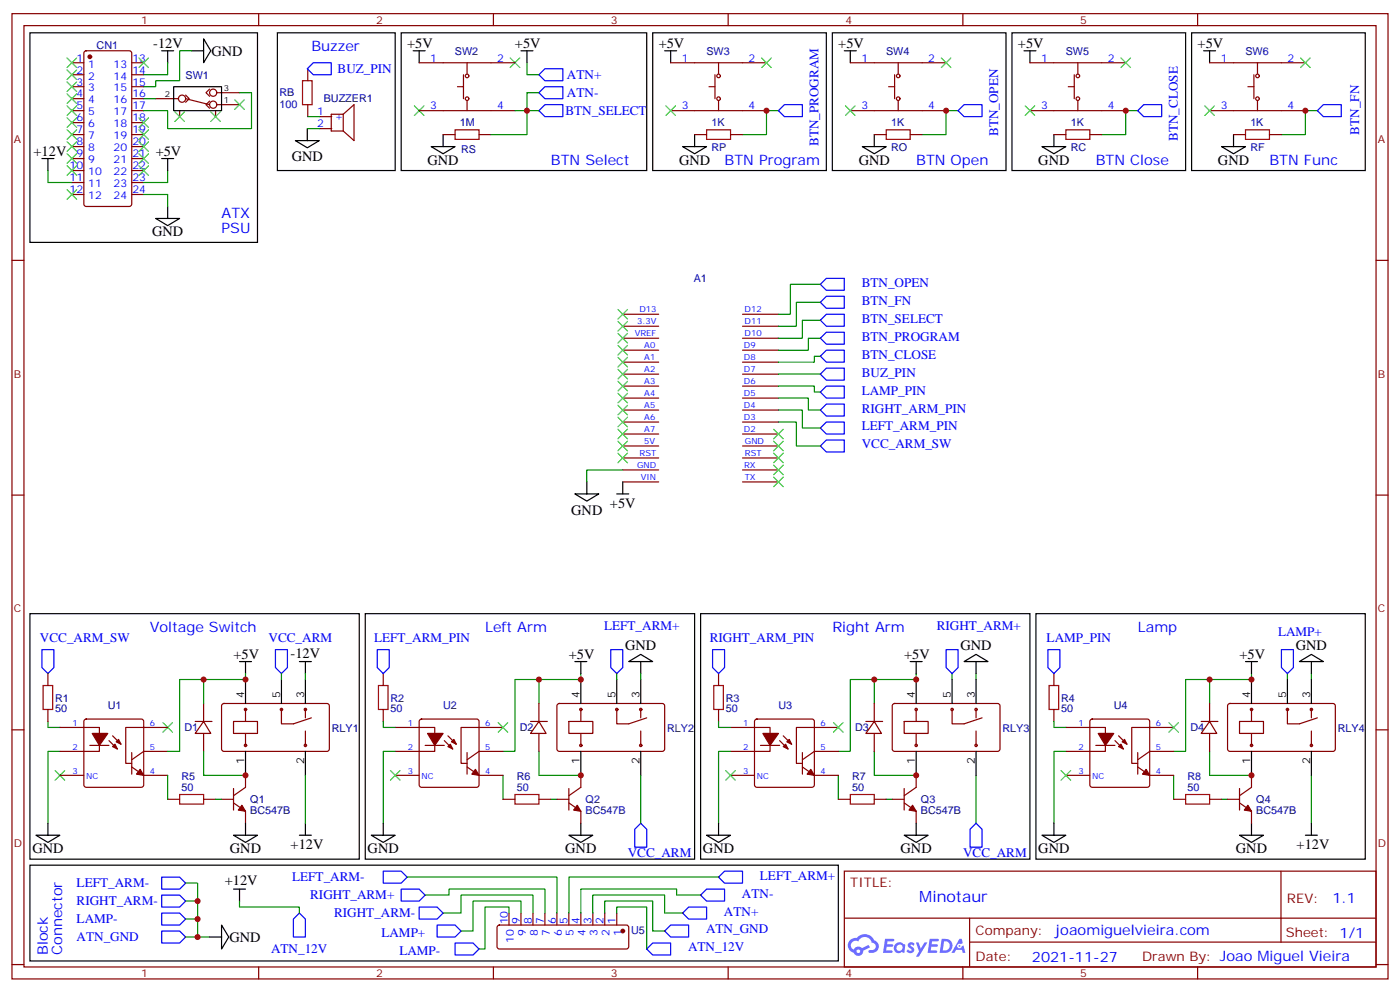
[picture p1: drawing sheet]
<svg xmlns="http://www.w3.org/2000/svg" width="412mm" height="292mm" viewBox="0 0 412 292" stroke-linecap="round" stroke-linejoin="round" font-family="sans-serif">
<g fill="none" stroke="#870000" stroke-width=".35">
<path d="M3.5 4h405.4v284.4h-405.4zM7.1 7.5h398.2v277.3h-398.2zM76.2 4v3.5M145.3 4v3.5M214.5 4v3.5M283.6 4v3.5M352.8 4v3.5M3.5 76.7h3.6M405.3 76.7h3.6M3.5 145.8h3.6M405.3 145.8h3.6M3.5 215h3.6"/>
<path d="M405.3 215h3.6M248.7 256.6h156.6v28.2h-156.6zM377.3 256.6v20.9M248.7 270.5h156.5M285.6 277.5h119.6M285.6 270.5v14.1M3.5 284.1h3.6M76.2 284.8v3.6M145.3 284.8v3.6M214.5 284.8v3.6M283.6 284.8v3.6M352.8 284.8v3.6"/>
<path d="M405.3 284.1h3.6"/>
</g>
<g fill="#5487ff">
<path d="M267.7 277.8a1.22 1.22 0 0 1 1.7 .3l-.4 .5a.47 .47 0 0 0-.3-.4 .47 .47 0 0 0-.5 .2l.1 .2a1.14 1.14 0 0 1 .8 1.8 1.14 1.14 0 0 1-1.9 0l-.2-.2 .5-.5 .7 .4a.29 .29 0 0 0 .3-.3 .29 .29 0 0 0-.2-.3 1.04 1.04 0 0 1-.6-1.7z"/>
<path d="M260.7 276.5h2.4l.3 .2-.2 .5-1.8 .1-.1 .8h1.5l.3 .4-.3 .4h-1.6l-.2 1.1h1.7l.2 .3-.2 .3-2.6 .1z"/>
<path d="M273.8 276.5h2.4l.3 .2-.1 .5-1.8 .1-.2 .8h1.6l.3 .4-.4 .4h-1.6l-.1 1.1h1.7l.2 .3-.2 .3-2.6 .1z"/>
<path d="M282.6 276.5h.7l.3 1.3-.6 .3a.69 .69 0 0 0-1 .3 .69 .69 0 0 0 .4 1 .69 .69 0 0 0 .9-.7l.5-.2 .6 2.2h-.8l-.2-.9h-1.8l-.5 .9h-.8z"/>
<path d="M269.8 277.6h.8l.6 1.8 1.1-1.8h.9l-2.6 4.2h-.8l.9-1.5z"/>
<path d="M277.4 276.5l-.6 4.2h1.3a2.11 2.11 0 0 0 2.5-2.1 2.11 2.11 0 0 0-2.5-2.1zM278.1 277.3a1.39 1.39 0 0 1 1.7 1.4 1.39 1.39 0 0 1-1.8 1.3h-.3z"/>
<path d="M263.7 278.2a1.54 1.54 0 0 0-.1 2.1 1.54 1.54 0 0 0 2.2 .1l.6 .3 .3-2.3-.2-.3h-.4a1.49 1.49 0 0 0-2.4 .1zM264 279.2a.94 .94 0 0 1 1.8 0 .94 .94 0 0 1-1.8 0z"/>
<path d="M250.4 276.9a2.18 2.18 0 0 0 1.1 3.7 1.44 1.44 0 0 0 1.6 .9 1.44 1.44 0 0 0 1.2-1.4l2-1-.5-.8-1.9 1a1.47 1.47 0 0 0-2.4 .4 1.39 1.39 0 0 1-.7-1.9 1.39 1.39 0 0 1 2-.5 2.12 2.12 0 0 1 2.2-1.3 2.12 2.12 0 0 1 1.9 1.7 1.14 1.14 0 0 1 1.1 1.4 1.14 1.14 0 0 1-1.7 .7 .43 .43 0 0 0-.5 .4 .43 .43 0 0 0 .4 .5 1.98 1.98 0 0 0 2.5-1.2 1.98 1.98 0 0 0-1.2-2.6 3.1 3.1 0 0 0-5.3-.6l-.9 .1zM252.3 280.2a.55 .55 0 0 1 1.1 0 .55 .55 0 0 1-1.1 0z"/>
<circle cx="282.6" cy="278.6" r=".26"/>
</g>
<g fill="none" stroke="#870000" stroke-width=".35">
<path d="M21.2 18.5h3.5M24.9 15.2l.5-.2h12.7l.7 .4v44.7l-.5 .7h-12.9l-.7-.4v-44.7zM38.8 18.5h3.5M123.5 18.5h28.2M137.6 18.5v3.2M197.6 18.5h28.2M211.7 18.5v3.2M250.5 18.5h28.2M264.6 18.5v3.2M303.4 18.5h28.2M317.5 18.5v3.2M356.3 18.5h28.2"/>
<path d="M370.4 18.5v3.2M21.2 22h3.5M21.2 25.5h3.5M21.2 29.1h3.5M21.2 32.6h3.5M21.2 36.1h3.5M21.2 39.7h3.5M38.8 22h3.5M38.8 25.5h3.5M38.8 29.1h3.5M38.8 32.6h3.5M38.8 36.1h3.5"/>
<path d="M38.8 39.7h3.5M45.9 29.1h6.7M52.9 32.6v1.8M54.7 28l1 1.1-1 1M54.7 29.1l7 1.7M61.7 29.8l-1 1 1 1.1M61.7 26.2l-1 1.1 1 1.1M63.5 32.6v1.8M63.9 30.8h6.7M63.9 27.3h6.7M90.7 20.2v3.6M90.7 30.8v3.6"/>
<path d="M94.2 34.4h3.5M94.2 37.9h3.5M101.1 33.7l3.2-2.9v10.6l-3.2-2.8M101.1 33.7v4.9M101.1 33.7h-3.5v4.9h3.5M123.5 32.6h28.2M130.5 39.7h3.6M134.8 25.5h1.7M136.5 22v7.1M137.6 29.8v2.8M141.1 39.7h3.5M197.6 32.6h28.2"/>
<path d="M204.6 39.7h3.5M208.8 25.5h1.8M210.6 22v7.1M211.7 29.8v2.8M215.2 39.7h3.5M250.5 32.6h28.2M257.5 39.7h3.6M261.8 25.5h1.7M263.5 22v7.1M264.6 29.8v2.8M268.1 39.7h3.5M303.4 32.6h28.2"/>
<path d="M310.4 39.7h3.6M314.7 25.5h1.7M316.4 22v7.1M317.5 29.8v2.8M321 39.7h3.6M356.3 32.6h28.2M363.4 39.7h3.5M367.6 25.5h1.8M369.4 22v7.1M370.4 29.8v2.8M373.9 39.7h3.6M21.2 43.2h3.5"/>
<path d="M21.2 46.7h3.5M21.2 50.2h3.5M21.2 53.8h3.5M21.2 57.3h3.5M38.8 43.2h3.5M38.8 46.7h3.5M38.8 50.2h3.5M38.8 53.8h3.5M38.8 57.3h3.5M183.4 99.6h10.6M183.4 96.1h10.6M183.4 92.6h10.6"/>
<path d="M218.7 99.6h10.6M218.7 96.1h10.6M218.7 92.6h10.6M183.4 117.3h10.6M183.4 113.7h10.6M183.4 110.2h10.6M183.4 106.7h10.6M183.4 103.2h10.6M218.7 117.3h10.6M218.7 113.7h10.6M218.7 110.2h10.6M218.7 106.7h10.6"/>
<path d="M218.7 103.2h10.6M183.4 138.4h10.6M183.4 134.9h10.6M183.4 131.4h10.6M183.4 127.8h10.6M183.4 124.3h10.6M183.4 120.8h10.6M218.7 138.4h10.6M218.7 134.9h10.6M218.7 131.4h10.6M218.7 127.8h10.6M218.7 124.3h10.6"/>
<path d="M218.7 120.8h10.6M183.4 142h10.6M218.7 142h10.6M14.1 198.4v3.5M112.9 198.4v3.5M211.7 198.4v3.5M310.4 198.4v3.5M14.1 209v3.5M17.6 214.3h11.7v7h-11.7M24.9 212l.5-.2h16.2l.5 .2 .2 .5v18.7l-.2 .5-.5 .2h-16.2l-.5-.2-.2-.5v-18.7zM26.5 219.6h5.6M32.1 218.2l2.5 2.4"/>
<path d="M33.2 216.7l2.4 2.5M49.4 214.3h-12.4v10.6h1.8M57.5 212.5h4.9M60 212.5l2.1 3.5h-4.6zM60 207.2v5.3M60 216v5.3M65.5 207.4l.5-.2 30.6 .1 .4 .6-.1 13-.6 .4h-30.6l-.4-.7v-12.7zM68.8 212.5h7v3.5h-7zM72.3 209v3.5M72.3 216v3.6M82.9 209v4.2h3.5l5.3-1.7M90 209v2.5"/>
<path d="M90 215.3v4.3M112.9 209v3.5M116.4 214.3h11.7v7h-11.7M123.7 212l.5-.2h16.2l.5 .2 .2 .5v18.7l-.2 .5-.5 .2h-16.2l-.5-.2-.2-.5v-18.7zM125.2 219.6h5.7M130.9 218.2l2.4 2.4M131.9 216.7l2.5 2.5M148.2 214.3h-12.4v10.6h1.8M156.3 212.5h4.9M158.7 212.5l2.2 3.5h-4.6zM158.7 207.2v5.3M158.7 216v5.3"/>
<path d="M164.3 207.4l.4-.2 30.7 .1 .4 .6-.1 13-.6 .4h-30.6l-.5-.7v-12.7zM167.6 212.5h7v3.5h-7zM171.1 209v3.5M171.1 216v3.6M181.7 209v4.2h3.5l5.3-1.7M188.7 209v2.5M188.7 215.3v4.3M211.7 209v3.5M215.2 214.3h11.6v7h-11.6M222.5 212l.5-.2h16.2l.5 .2 .2 .5v18.7l-.2 .5-.5 .2h-16.2l-.5-.2-.3-.5v-18.7zM224 219.6h5.7M229.7 218.2l2.4 2.4"/>
<path d="M230.7 216.7l2.5 2.5M246.9 214.3h-12.3v10.6h1.8M255.1 212.5h4.9M257.5 212.5l2.1 3.5h-4.5zM257.5 207.2v5.3M257.5 216v5.3M263.1 207.4l.4-.2 30.6 .1 .5 .6-.1 13-.6 .4h-30.6l-.5-.7v-12.7zM266.3 212.5h7.1v3.5h-7.1zM269.9 209v3.5M269.9 216v3.6M280.5 209v4.2h3.5l5.3-1.7M287.5 209v2.5"/>
<path d="M287.5 215.3v4.3M310.4 209v3.5M314 214.3h11.6v7h-11.6M321.3 212l.4-.2h16.3l.5 .2 .2 .5v18.7l-.3 .5-.4 .2h-16.3l-.5-.2-.2-.5v-18.7zM322.8 219.6h5.6M328.4 218.2l2.5 2.4M329.5 216.7l2.5 2.5M345.7 214.3h-12.3v10.6h1.7M353.8 212.5h5M356.3 212.5l2.1 3.5h-4.6zM356.3 207.2v5.3M356.3 216v5.3"/>
<path d="M361.8 207.4l.5-.2 30.6 .1 .4 .6v13l-.7 .4h-30.6l-.4-.7v-12.7zM365.1 212.5h7.1v3.5h-7.1zM368.7 209v3.5M368.7 216v3.6M379.2 209v4.2h3.6l5.3-1.7M386.3 209v2.5M386.3 215.3v4.3M17.6 228.4h7.1M38.8 225.9l3.5 2.5h7.1M38.8 221.7v6.3M49.4 221.3h-7.1l-3.5 2.5M49.4 235.4h3.5"/>
<path d="M60 235.4h3.5M65.3 235.4h3.5M68.8 236.5l3.5 2.5v3.5M68.8 232.3v6.3M72.3 228.4v3.5l-3.5 2.5M116.4 228.4h7.1M137.6 225.9l3.5 2.5h7.1M137.6 221.7v6.3M148.2 221.3h-7.1l-3.5 2.5M148.2 235.4h3.5M158.7 235.4h3.6M164 235.4h3.6"/>
<path d="M167.6 236.5l3.5 2.5v3.5M167.6 232.3v6.3M171.1 228.4v3.5l-3.5 2.5M215.2 228.4h7M236.4 225.9l3.5 2.5h7M236.4 221.7v6.3M246.9 221.3h-7l-3.5 2.5M246.9 235.4h3.6M257.5 235.4h3.6M262.8 235.4h3.5M266.3 232.3v6.3M266.3 236.5l3.6 2.5v3.5"/>
<path d="M269.9 228.4v3.5l-3.6 2.5M314 228.4h7M335.1 225.9l3.6 2.5h7M335.1 221.7v6.3M345.7 221.3h-7l-3.6 2.5M345.7 235.4h3.5M356.3 235.4h3.5M361.6 235.4h3.5M365.1 232.3v6.3M365.1 236.5l3.6 2.5v3.5M368.7 228.4v3.5l-3.6 2.5M146.6 272.7l.5-.2h37.4l.5 .2 .2 .5v5.6l-.2 .5-.5 .2h-37.4l-.5-.2-.2-.5v-5.6z"/>
<path d="M149.9 269v3.5M153.5 269v3.5M157 269v3.5M160.5 269v3.5M164 269v3.5M167.6 269v3.5M171.1 269v3.5M174.6 269v3.5M178.2 269v3.5M181.7 269v3.5"/>
<circle cx="53.6" cy="29.1" r="1.06"/>
<circle cx="62.8" cy="27.3" r="1.06"/>
<circle cx="62.8" cy="30.8" r="1.06"/>
<circle cx="137.6" cy="29.1" r=".53"/>
<circle cx="137.6" cy="22.4" r=".53"/>
<circle cx="211.7" cy="29.1" r=".53"/>
<circle cx="211.7" cy="22.4" r=".53"/>
<circle cx="264.6" cy="22.4" r=".53"/>
<circle cx="264.6" cy="29.1" r=".53"/>
<circle cx="317.5" cy="22.4" r=".53"/>
<circle cx="317.5" cy="29.1" r=".53"/>
<circle cx="370.4" cy="22.4" r=".53"/>
<circle cx="370.4" cy="29.1" r=".53"/>
<circle cx="72.3" cy="209" r=".35"/>
<circle cx="72.3" cy="219.6" r=".35"/>
<circle cx="82.9" cy="209" r=".35"/>
<circle cx="90" cy="209" r=".35"/>
<circle cx="90" cy="219.6" r=".35"/>
<circle cx="171.1" cy="209" r=".35"/>
<circle cx="171.1" cy="219.6" r=".35"/>
<circle cx="181.7" cy="209" r=".35"/>
<circle cx="188.7" cy="209" r=".35"/>
<circle cx="188.7" cy="219.6" r=".35"/>
<circle cx="269.9" cy="219.6" r=".35"/>
<circle cx="269.9" cy="209" r=".35"/>
<circle cx="280.5" cy="209" r=".35"/>
<circle cx="287.5" cy="219.6" r=".35"/>
<circle cx="287.5" cy="209" r=".35"/>
<circle cx="368.7" cy="219.6" r=".35"/>
<circle cx="368.7" cy="209" r=".35"/>
<circle cx="379.2" cy="209" r=".35"/>
<circle cx="386.3" cy="219.6" r=".35"/>
<circle cx="386.3" cy="209" r=".35"/>
</g>
<g fill="#870000" stroke="#870000" stroke-width=".35">
<path d="M41.3 226.6l1 1.8-2.1-.4z"/>
<path d="M33.2 219.9l.7-.7 .7 1.4z"/>
<path d="M34.2 218.5l.7-.7 .7 1.4z"/>
<path d="M27.2 216h4.5l-2.4 3.6z"/>
<path d="M71.3 237.2l1 1.8-2.1-.4z"/>
<path d="M170 237.2l1.1 1.8-2.1-.4z"/>
<path d="M140.1 226.6l1 1.8-2.1-.4z"/>
<path d="M131.9 219.9l.7-.7 .7 1.4z"/>
<path d="M133.7 217.8l.7 1.4-1.4-.7z"/>
<path d="M125.9 216h4.6l-2.4 3.6z"/>
<path d="M268.8 237.2l1.1 1.8-2.1-.4z"/>
<path d="M238.8 226.6l1.1 1.8-2.1-.4z"/>
<path d="M230.7 219.9l.7-.7 .7 1.4z"/>
<path d="M231.8 218.5l.7-.7 .7 1.4z"/>
<path d="M224.7 216h4.6l-2.5 3.6z"/>
<path d="M367.6 237.2l1.1 1.8-2.2-.4z"/>
<path d="M337.6 226.6l1.1 1.8-2.2-.4z"/>
<path d="M329.5 219.9l.7-.7 .7 1.4z"/>
<path d="M330.6 218.5l.7-.7 .7 1.4z"/>
<path d="M323.5 216h4.6l-2.5 3.6z"/>
<circle cx="26.5" cy="16.7" r=".53"/>
<circle cx="183.4" cy="274.2" r=".53"/>
</g>
<g fill="none" stroke="#000" stroke-width=".35">
<path d="M8.8 9.7h67v61.7h-67zM47.6 15h3.6M49.4 15v3.5M56.4 15h3.6M60 11.4l2.1 3.6-2.1 3.5zM81.7 9.7h34.7v40.5h-34.7zM118.2 9.7h72.3v40.5h-72.3zM121.7 15h3.5M123.5 15v3.5M153.5 15h3.5M155.2 15v3.5M192.3 9.7h51.1v40.5h-51.1z"/>
<path d="M195.8 15h3.5M197.6 15v3.5M245.2 9.7h51.1v40.5h-51.1zM248.7 15h3.5M250.5 15v3.5M298.1 9.7h51.1v40.5h-51.1zM301.6 15h3.6M303.4 15v3.5M351 9.7h51.2v40.5h-51.2zM354.5 15h3.6M356.3 15v3.5M51.2 25.5h14.1v7.1h-14.1z"/>
<path d="M90.5 37.9v3.5M130.5 39.7v3.5M204.6 39.7v3.5M257.5 39.7v3.5M310.4 39.7v3.5M363.4 39.7v3.5M12.3 46.7h3.6M14.1 46.7v3.5M47.6 46.7h3.6M49.4 46.7v3.5M87 41.4h7.1l-3.6 2.1zM127 43.2h7.1l-3.6 2.1z"/>
<path d="M201.1 43.2h7l-3.5 2.1zM254 43.2h7.1l-3.6 2.1zM306.9 43.2h7.1l-3.6 2.1zM359.8 43.2h7.1l-3.5 2.1zM45.9 64.3h7l-3.5 2.2zM49.4 60.8v3.5M169.3 145.5h7.1l-3.5 2.1zM172.9 142v3.5M181.7 145.5h3.5M183.4 142v3.5M8.8 180.8h97v72.3h-97zM70.6 194.9h3.5"/>
<path d="M72.3 194.9v3.5M88.2 194.9h3.5M90 194.9v3.5M107.6 180.8h97v72.3h-97zM169.3 194.9h3.6M171.1 194.9v3.5M185.2 194.9l3.5-2.1 3.6 2.1zM188.7 194.9v3.5M206.4 180.8h97v72.3h-97zM268.1 194.9h3.5M269.9 194.9v3.5M284 194.9l3.5-2.1 3.5 2.1z"/>
<path d="M287.5 194.9v3.5M305.2 180.8h97v72.3h-97zM366.9 194.9h3.5M368.7 194.9v3.5M382.8 194.9l3.5-2.1 3.5 2.1zM386.3 194.9v3.5M72.3 200.2v7M82.9 200.2v7M90 200.2v7M171.1 200.2v7M181.7 200.2v7M188.7 200.2v7"/>
<path d="M269.9 200.2v7M280.5 200.2v7M287.5 200.2v7M368.7 200.2v7M379.2 200.2v7M386.3 200.2v7M72.3 221.3v7.1M90 221.3v7.1M171.1 221.3v7.1M188.7 221.3v7.1M269.9 221.3v7.1M287.5 221.3v7.1"/>
<path d="M368.7 221.3v7.1M386.3 221.3v7.1M8.8 254.8h238.1v28.3h-238.1zM10.6 246h7l-3.5 2.1zM14.1 242.5v3.5M68.8 246h7l-3.5 2.1zM72.3 242.5v3.5M88.2 246h3.5M90 242.5v3.5M109.4 246h7l-3.5 2.1zM112.9 242.5v3.5M167.6 246h7l-3.5 2.1z"/>
<path d="M171.1 242.5v3.5M208.1 246h7.1l-3.5 2.1zM211.7 242.5v3.5M266.3 246h7.1l-3.5 2.1zM269.9 242.5v3.5M306.9 246h7.1l-3.6 2.1zM310.4 242.5v3.5M365.1 246h7.1l-3.5 2.1zM368.7 242.5v3.5M384.5 246h3.6M386.3 242.5v3.5M61.7 276h3.6"/>
<path d="M65.3 272.5l2.1 3.5-2.1 3.5zM68.8 261.9h3.5M70.6 261.9v3.5"/>
</g>
<g fill="none" stroke="#3c3" stroke-width=".35">
<path d="M19.8 17.1l2.8 2.8M22.6 17.1l-2.8 2.8M40.9 17.1l2.8 2.8M43.7 17.1l-2.8 2.8M150.3 17.1l2.8 2.8M153.1 17.1l-2.8 2.8M224.4 17.1l2.8 2.8M227.2 17.1l-2.8 2.8M277.3 17.1l2.8 2.8M280.1 17.1l-2.8 2.8M330.2 17.1l2.8 2.8M333 17.1l-2.8 2.8"/>
<path d="M383.1 17.1l2.8 2.8M385.9 17.1l-2.8 2.8M19.8 20.6l2.8 2.8M19.8 27.7l2.8 2.8M19.8 31.2l2.8 2.8M19.8 34.7l2.8 2.8M19.8 38.2l2.8 2.9M19.8 24.1l2.8 2.9M22.6 20.6l-2.8 2.8M22.6 27.7l-2.8 2.8M22.6 31.2l-2.8 2.8M22.6 34.7l-2.8 2.8"/>
<path d="M22.6 38.2l-2.8 2.9M22.6 24.1l-2.8 2.9M40.9 38.2l2.8 2.9M40.9 34.7l2.8 2.8M43.7 34.7l-2.8 2.8M43.7 38.2l-2.8 2.9M51.5 32.9l2.8 2.9M54.3 32.9l-2.8 2.9M62.1 32.9l2.8 2.9M64.9 32.9l-2.8 2.9M69.1 29.4l2.9 2.8M72 29.4l-2.9 2.8"/>
<path d="M122.1 31.2l2.8 2.8M124.9 31.2l-2.8 2.8M196.1 31.2l2.9 2.8M199 31.2l-2.9 2.8M249.1 31.2l2.8 2.8M251.9 31.2l-2.8 2.8M302 31.2l2.8 2.8M304.8 31.2l-2.8 2.8M354.9 31.2l2.8 2.8M357.7 31.2l-2.8 2.8M19.8 41.8l2.8 2.8M19.8 45.3l2.8 2.8"/>
<path d="M19.8 48.8l2.8 2.8M19.8 55.9l2.8 2.8M22.6 41.8l-2.8 2.8M22.6 45.3l-2.8 2.8M22.6 48.8l-2.8 2.8M22.6 55.9l-2.8 2.8M40.9 41.8l2.8 2.8M40.9 48.8l2.8 2.8M40.9 45.3l2.8 2.8M43.7 48.8l-2.8 2.8M43.7 45.3l-2.8 2.8M43.7 41.8l-2.8 2.8"/>
<path d="M182 91.2l2.9 2.8M182 94.7l2.9 2.8M182 98.2l2.9 2.8M184.9 91.2l-2.9 2.8M184.9 94.7l-2.9 2.8M184.9 98.2l-2.9 2.8M182 101.7l2.9 2.9M182 105.3l2.9 2.8M182 108.8l2.9 2.8M182 112.3l2.9 2.8M182 115.9l2.9 2.8M182 119.4l2.9 2.8"/>
<path d="M184.9 101.7l-2.9 2.9M184.9 105.3l-2.9 2.8M184.9 108.8l-2.9 2.8M184.9 112.3l-2.9 2.8M184.9 115.9l-2.9 2.8M184.9 119.4l-2.9 2.8M182 122.9l2.9 2.8M182 126.4l2.9 2.9M182 130l2.9 2.8M182 133.5l2.9 2.8M184.9 122.9l-2.9 2.8M184.9 126.4l-2.9 2.9"/>
<path d="M184.9 130l-2.9 2.8M184.9 133.5l-2.9 2.8M227.9 137l2.8 2.8M227.9 133.5l2.8 2.8M227.9 130l2.8 2.8M227.9 126.4l2.8 2.9M230.7 137l-2.8 2.8M230.7 133.5l-2.8 2.8M230.7 130l-2.8 2.8M230.7 126.4l-2.8 2.9M227.9 140.5l2.8 2.9M230.7 140.5l-2.8 2.9"/>
<path d="M48 212.9l2.8 2.8M50.8 212.9l-2.8 2.8M146.8 212.9l2.8 2.8M149.6 212.9l-2.8 2.8M245.5 212.9l2.9 2.8M248.4 212.9l-2.9 2.8M344.3 212.9l2.8 2.8M347.1 212.9l-2.8 2.8M16.2 227l2.8 2.8M19 227l-2.8 2.8M115 227l2.8 2.8M117.8 227l-2.8 2.8"/>
<path d="M213.8 227l2.8 2.8M216.6 227l-2.8 2.8M312.6 227l2.8 2.8M315.4 227l-2.8 2.8"/>
</g>
<g fill="none" stroke="#008700" stroke-width=".35">
<path d="M49.4 18.5v3.5h-7.1M56.4 15h-3.5v8.8h-7v1.7h-3.6M155.2 18.5v3.5h3.5M42.3 29.1h3.6M70.6 27.3h3.5v10.6h-24.7v-5.3h-7.1M90.7 34.4h3.5M90.7 37.9h3.5M151.7 32.6h7M158.7 27.3h-3.5v12.4h-10.6M229.3 32.6h-3.5v7.1h-7.1M282.2 32.6h-3.5v7.1h-7.1M335.1 32.6h-3.5v7.1h-7"/>
<path d="M388.1 32.6h-3.6v7.1h-7M14.1 50.2v3.6h7.1M42.3 57.3h7.1v3.5M49.4 50.2v3.6h-7.1M241.7 99.6h-3.6v3.6h-8.8M241.7 94.3h-5.3v5.3h-7.1M241.7 89h-7.1v7.1h-5.3M241.7 83.7h-8.9v8.9h-3.5M229.3 117.3h8.8v3.5h3.6M229.3 113.7h10.6v1.8h1.8M229.3 110.2h12.4M241.7 104.9h-1.8v1.8h-10.6"/>
<path d="M183.4 138.4h-10.5v3.6M229.3 124.3h5.3v7.1h7.1M229.3 120.8h7.1v5.3h5.3M72.3 198.4v1.8h-12.3v7M82.9 198.4v1.8M90 198.4v1.8M171.1 198.4v1.8h-12.4v7M181.7 198.4v1.8M188.7 198.4v1.8M269.9 198.4v1.8h-12.4v7M280.5 198.4v1.8M287.5 198.4v1.8"/>
<path d="M368.7 198.4v1.8h-12.4v7M379.2 198.4v1.8M386.3 198.4v1.8M14.1 212.5v1.8h3.5M60 200.2h-7.1v21.1h-3.5M112.9 212.5v1.8h3.5M158.7 200.2h-7v21.1h-3.5M211.7 212.5v1.8h3.5M257.5 200.2h-7v21.1h-3.6M310.4 212.5v1.8h3.6M356.3 200.2h-7.1v21.1h-3.5M17.6 221.3h-3.5v21.2"/>
<path d="M49.4 228.4v7M60 221.3v7.1h12.3M63.5 235.4h1.8M90 228.4v14.1M116.4 221.3h-3.5v21.2M148.2 228.4v7M158.7 221.3v7.1h12.4M162.3 235.4h1.7M188.7 228.4v14.1M215.2 221.3h-3.5v21.2M246.9 228.4v7M257.5 221.3v7.1h12.4"/>
<path d="M261.1 235.4h1.7M287.5 228.4v14.1M314 221.3h-3.6v21.2M345.7 228.4v7M356.3 221.3v7.1h12.4M359.8 235.4h1.8M386.3 228.4v14.1M119.9 258.4h44.1v10.6M211.7 258.4h-44.1v10.6M54.7 270.7h3.5v5.3M54.7 265.4h3.5v5.3M54.7 260.1h3.5v5.3"/>
<path d="M54.7 276h7M70.6 265.4v1.8h17.6v1.8M125.2 263.7h7.1v-1.8h28.2v7.1M130.5 269h5.3v-5.3h21.2v5.3M149.9 269v-1.8h-7v12.3h-1.8M153.5 269v-3.6h-14.2v8.8h-3.5M174.6 269v-5.3h21.2v5.3h5.3M178.2 269v-3.6h14.1v8.8h3.5M181.7 269v-1.8h8.8v12.3M206.4 263.7h-7.1v-1.8h-28.2v7.1"/>
</g>
<g fill="none" stroke="#00f" stroke-width=".35">
<path d="M92.3 18.5h5.3v3.5h-5.3l-1.8-1.8zM158.7 32.6l1.8-1.8h5.3v3.6h-5.3zM158.7 27.3l1.8-1.8h5.3v3.6h-5.3zM158.7 22l1.8-1.8h5.3v3.6h-5.3zM231.1 30.8h5.3v3.6h-5.3l-1.8-1.8zM282.2 32.6l1.8-1.8h5.3v3.6h-5.3zM335.1 32.6l1.8-1.8h5.3v3.6h-5.3zM389.8 30.8h5.3v3.6h-5.3l-1.7-1.8zM241.7 99.6l1.7-1.7h5.3v3.5h-5.3zM241.7 94.3l1.7-1.7h5.3v3.5h-5.3zM241.7 89l1.7-1.7h5.3v3.5h-5.3zM241.7 83.7l1.7-1.7h5.3v3.5h-5.3z"/>
<path d="M241.7 115.5l1.7-1.8h5.3v3.6h-5.3zM241.7 110.2l1.7-1.8h5.3v3.6h-5.3zM241.7 104.9l1.7-1.7h5.3v3.5h-5.3zM241.7 131.4l1.7-1.8h5.3v3.5h-5.3zM241.7 126.1l1.7-1.8h5.3v3.5h-5.3zM241.7 120.8l1.7-1.8h5.3v3.6h-5.3zM12.3 191.3h3.6v5.3l-1.8 1.8-1.8-1.8zM81.1 191.3h3.6v5.3l-1.8 1.8-1.8-1.8zM111.1 191.3h3.6v5.3l-1.8 1.8-1.8-1.8zM179.9 191.3h3.5v5.3l-1.7 1.8-1.8-1.8zM209.9 191.3h3.5v5.3l-1.7 1.8-1.8-1.8zM278.7 191.3h3.5v5.3l-1.7 1.8-1.8-1.8z"/>
<path d="M308.7 191.3h3.5v5.3l-1.8 1.8-1.7-1.8zM377.5 191.3h3.5v5.3l-1.8 1.8-1.7-1.8zM47.6 258.4h5.3l1.8 1.7-1.8 1.8h-5.3zM112.9 256.6h5.3l1.7 1.8-1.7 1.7h-5.3zM188.7 242.5l1.8 1.8v5.3h-3.5v-5.3zM211.7 258.4l1.7-1.8h5.3v3.5h-5.3zM287.5 242.5l1.8 1.8v5.3h-3.5v-5.3zM47.6 263.7h5.3l1.8 1.7-1.8 1.8h-5.3zM47.6 269h5.3l1.8 1.7-1.8 1.8h-5.3zM47.6 274.2h5.3l1.8 1.8-1.8 1.8h-5.3zM88.2 269l1.8 1.7v5.3h-3.6v-5.3zM118.2 261.9h5.3l1.7 1.8-1.7 1.7h-5.3z"/>
<path d="M123.5 267.2h5.3l1.7 1.8-1.7 1.7h-5.3zM128.8 272.5h5.3l1.7 1.7-1.7 1.8h-5.3zM134.1 277.8h5.2l1.8 1.7-1.8 1.8h-5.2zM192.3 277.8h5.3v3.5h-5.3l-1.8-1.8zM195.8 274.2l1.8-1.7h5.2v3.5h-5.2zM201.1 269l1.7-1.8h5.3v3.5h-5.3zM208.1 261.9h5.3v3.5h-5.3l-1.7-1.7z"/>
</g>
<g fill="none" stroke="#a10000" stroke-width=".35">
<path d="M89.1 23.8h2.8v7h-2.8zM134.1 38.2h7v2.9h-7zM208.1 38.2h7.1v2.9h-7.1zM261.1 38.2h7v2.9h-7zM314 38.2h7v2.9h-7zM366.9 38.2h7v2.9h-7zM12.7 201.9h2.8v7.1h-2.8zM111.5 201.9h2.8v7.1h-2.8zM210.3 201.9h2.8v7.1h-2.8zM309 201.9h2.9v7.1h-2.9zM52.9 234h7.1v2.9h-7.1zM151.7 234h7v2.9h-7z"/>
<path d="M250.5 234h7v2.9h-7zM349.2 234h7.1v2.9h-7.1z"/>
</g>
<g fill="#c00">
<circle cx="331.6" cy="32.6" r=".88"/>
<circle cx="384.5" cy="32.6" r=".88"/>
<circle cx="278.7" cy="32.6" r=".88"/>
<circle cx="225.8" cy="32.6" r=".88"/>
<circle cx="58.2" cy="276" r=".88"/>
<circle cx="58.2" cy="270.7" r=".88"/>
<circle cx="58.2" cy="265.4" r=".88"/>
<circle cx="72.3" cy="228.4" r=".88"/>
<circle cx="72.3" cy="200.2" r=".88"/>
<circle cx="60" cy="200.2" r=".88"/>
<circle cx="158.8" cy="200.2" r=".88"/>
<circle cx="171.1" cy="200.2" r=".88"/>
<circle cx="171.1" cy="228.4" r=".88"/>
<circle cx="257.5" cy="200.2" r=".88"/>
<circle cx="269.9" cy="200.2" r=".88"/>
<circle cx="269.9" cy="228.4" r=".88"/>
<circle cx="356.3" cy="200.2" r=".88"/>
<circle cx="368.7" cy="200.2" r=".88"/>
<circle cx="368.7" cy="228.4" r=".88"/>
<circle cx="155.2" cy="32.6" r=".88"/>
</g>
<text font-size="4.6" fill="#00f" x="270.8" y="265.6">Minotaur</text>
<g font-size="4.2">
<text x="45.2" y="14.3">-12V</text>
<text x="62.3" y="16.4">GND</text>
<text x="119.9" y="14.3">+5V</text>
<text x="151.7" y="14.3">+5V</text>
<text x="194" y="14.3">+5V</text>
<text x="246.9" y="14.3">+5V</text>
<text x="299.9" y="14.3">+5V</text>
<text x="352.8" y="14.3">+5V</text>
<text x="9.9" y="46">+12V</text>
<text x="45.9" y="46">+5V</text>
<text x="85.9" y="47.5">GND</text>
<text x="125.9" y="48.5">GND</text>
<text x="200" y="48.5">GND</text>
<text x="252.9" y="48.5">GND</text>
<text x="305.9" y="48.5">GND</text>
<text x="358.8" y="48.5">GND</text>
<text x="44.8" y="69.6">GND</text>
<text x="179.7" y="149.5">+5V</text>
<text x="168.3" y="151.6">GND</text>
<text x="184.1" y="191.6">GND</text>
<text x="282.9" y="191.6">GND</text>
<text x="381.7" y="191.6">GND</text>
<text x="68.8" y="194.2">+5V</text>
<text x="85.6" y="193.7">-12V</text>
<text x="167.6" y="194.2">+5V</text>
<text x="266.3" y="194.2">+5V</text>
<text x="365.1" y="194.2">+5V</text>
<text x="9.5" y="251.3">GND</text>
<text x="67.7" y="251.3">GND</text>
<text x="85.6" y="250.1">+12V</text>
<text x="108.3" y="251.3">GND</text>
<text x="166.5" y="251.3">GND</text>
<text x="207.1" y="251.3">GND</text>
<text x="265.3" y="251.3">GND</text>
<text x="305.9" y="251.3">GND</text>
<text x="364.1" y="251.3">GND</text>
<text x="381.9" y="250.1">+12V</text>
<text x="66.2" y="260.7">+12V</text>
<text x="67.6" y="277.4">GND</text>
</g>
<g font-size="4.2" fill="#00f">
<text x="91.7" y="15">Buzzer</text>
<text x="162.3" y="48.5">BTN Select</text>
<text x="213.4" y="48.5">BTN Program</text>
<text x="269.9" y="48.5">BTN Open</text>
<text x="322.8" y="48.5">BTN Close</text>
<text x="373.9" y="48.5">BTN Func</text>
<text x="65.3" y="64.3">ATX</text>
<text x="65.3" y="68.6">PSU</text>
<text x="44.1" y="186.1">Voltage Switch</text>
<text x="142.9" y="186.1">Left Arm</text>
<text x="245.2" y="186.1">Right Arm</text>
<text x="335.1" y="186.1">Lamp</text>
<text x="392.5" y="265.9">1.1</text>
<text x="310.9" y="275.4">joaomiguelvieira.com</text>
<text x="14.1" y="281.3" transform="rotate(-90 14.1 281.3)">Block</text>
<text x="18.3" y="281.3" transform="rotate(-90 18.3 281.3)">Connector</text>
<text x="304" y="283.2">2021-11-27</text>
</g>
<g font-size="3.9" fill="#00f">
<text x="99.4" y="21.5">BUZ_PIN</text>
<text x="167" y="23.3">ATN+</text>
<text x="167" y="28.6">ATN-</text>
<text x="166.6" y="33.9">BTN_SELECT</text>
<text x="294.1" y="40.1" transform="rotate(-90 294.1 40.1)">BTN_OPEN</text>
<text x="347" y="41.5" transform="rotate(-90 347 41.5)">BTN_CLOSE</text>
<text x="400.4" y="39.7" transform="rotate(-90 400.4 39.7)">BTN_FN</text>
<text x="241.1" y="43.1" transform="rotate(-90 241.1 43.1)">BTN_PROGRAM</text>
<text x="253.8" y="89.8">BTN_FN</text>
<text x="253.8" y="84.5">BTN_OPEN</text>
<text x="253.8" y="95.1">BTN_SELECT</text>
<text x="253.8" y="100.3">BTN_PROGRAM</text>
<text x="253.8" y="105.6">BTN_CLOSE</text>
<text x="253.8" y="110.9">BUZ_PIN</text>
<text x="253.8" y="116.2">LAMP_PIN</text>
<text x="253.8" y="121.5">RIGHT_ARM_PIN</text>
<text x="253.8" y="126.8">LEFT_ARM_PIN</text>
<text x="253.8" y="132.1">VCC_ARM_SW</text>
<text x="178" y="185.5">LEFT_ARM+</text>
<text x="275.9" y="185.5">RIGHT_ARM+</text>
<text x="11.8" y="189.1">VCC_ARM_SW</text>
<text x="79.1" y="189.1">VCC_ARM</text>
<text x="110.2" y="189.1">LEFT_ARM_PIN</text>
<text x="209.1" y="189.1">RIGHT_ARM_PIN</text>
<text x="308.3" y="189.1">LAMP_PIN</text>
<text x="376.5" y="187.3">LAMP+</text>
<text x="184.9" y="252.6">VCC_ARM</text>
<text x="283.7" y="252.6">VCC_ARM</text>
<text x="22.6" y="261.4">LEFT_ARM-</text>
<text x="86.1" y="259.6">LEFT_ARM-</text>
<text x="223.9" y="259.1">LEFT_ARM+</text>
<text x="22.6" y="266.7">RIGHT_ARM-</text>
<text x="91.4" y="264.9">RIGHT_ARM+</text>
<text x="213.3" y="269.7">ATN+</text>
<text x="218.6" y="264.4">ATN-</text>
<text x="22.6" y="272">LAMP-</text>
<text x="98.4" y="270.2">RIGHT_ARM-</text>
<text x="208" y="275">ATN_GND</text>
<text x="22.6" y="277.3">ATN_GND</text>
<text x="79.8" y="280.8">ATN_12V</text>
<text x="112.3" y="276">LAMP+</text>
<text x="117.6" y="281.3">LAMP-</text>
<text x="202.7" y="280.3">ATN_12V</text>
</g>
<g font-size="3.9" fill="#800">
<text x="250.5" y="261.2">TITLE:</text>
<text x="379.1" y="265.9">REV:</text>
<text x="287.4" y="275.4">Company:</text>
<text x="378.7" y="276">Sheet: 1/1</text>
<text x="287.4" y="283.1">Date:</text>
<text x="336.4" y="283.2">Drawn By: Joao Miguel Vieira</text>
</g>
<g font-size="3.2" fill="#800">
<text x="41.6" y="7">1</text>
<text x="110.8" y="7">2</text>
<text x="179.9" y="7">3</text>
<text x="249.1" y="7">4</text>
<text x="318.2" y="7">5</text>
<text x="4.1" y="42.1">A</text>
<text x="405.9" y="42.1">A</text>
<text x="4.1" y="111.3">B</text>
<text x="405.9" y="111.3">B</text>
<text x="4.1" y="180.4">C</text>
<text x="405.9" y="180.4">C</text>
<text x="4.1" y="249.6">D</text>
<text x="405.9" y="249.6">D</text>
<text x="41.6" y="287.8">1</text>
<text x="110.8" y="287.8">2</text>
<text x="179.9" y="287.8">3</text>
<text x="249.1" y="287.8">4</text>
<text x="318.2" y="287.8">5</text>
</g>
<g font-size="3.2" fill="#000080">
<text x="28.5" y="14.4">CN1</text>
<text x="134" y="16.1">SW2</text>
<text x="208.1" y="16.1">SW3</text>
<text x="261" y="16.1">SW4</text>
<text x="313.9" y="16.1">SW5</text>
<text x="366.9" y="16.1">SW6</text>
<text x="54.6" y="23.1">SW1</text>
<text x="82.3" y="28.4">RB</text>
<text x="82.3" y="31.7">100</text>
<text x="95.4" y="30.2">BUZZER1</text>
<text x="135.5" y="37.2">1M</text>
<text x="209.6" y="37.2">1K</text>
<text x="262.5" y="37.2">1K</text>
<text x="315.4" y="37.2">1K</text>
<text x="368.3" y="37.2">1K</text>
<text x="135.8" y="44.9">RS</text>
<text x="209.6" y="44.3">RP</text>
<text x="262.5" y="44.3">RO</text>
<text x="315.4" y="44.3">RC</text>
<text x="368.3" y="44.3">RF</text>
<text x="204.4" y="83.2">A1</text>
<text x="16.2" y="209.9">50</text>
<text x="16.2" y="206.7">R1</text>
<text x="31.7" y="209">U1</text>
<text x="115" y="209.9">50</text>
<text x="115" y="206.7">R2</text>
<text x="130.5" y="209">U2</text>
<text x="213.8" y="209.9">50</text>
<text x="213.8" y="206.7">R3</text>
<text x="229.3" y="209">U3</text>
<text x="312.6" y="209.9">50</text>
<text x="312.6" y="206.7">R4</text>
<text x="328.1" y="209">U4</text>
<text x="54.3" y="215.4">D1</text>
<text x="97.7" y="215.6">RLY1</text>
<text x="153.1" y="215.4">D2</text>
<text x="196.5" y="215.6">RLY2</text>
<text x="251.9" y="215.4">D3</text>
<text x="295.3" y="215.6">RLY3</text>
<text x="350.7" y="215.4">D4</text>
<text x="394.1" y="215.6">RLY4</text>
<text x="53.4" y="233">50</text>
<text x="53.4" y="229.8">R5</text>
<text x="152.2" y="233">50</text>
<text x="152.2" y="229.8">R6</text>
<text x="251" y="233">50</text>
<text x="251" y="229.8">R7</text>
<text x="349.8" y="233">50</text>
<text x="349.8" y="229.8">R8</text>
<text x="73.7" y="239.8">BC547B</text>
<text x="73.7" y="236.6">Q1</text>
<text x="172.5" y="239.8">BC547B</text>
<text x="172.5" y="236.6">Q2</text>
<text x="271.3" y="239.8">BC547B</text>
<text x="271.3" y="236.6">Q3</text>
<text x="370.1" y="239.8">BC547B</text>
<text x="370.1" y="236.6">Q4</text>
<text x="185.9" y="275.1">U5</text>
</g>
<g font-size="3.2" fill="#00f">
<text x="22.5" y="18.1">1</text>
<text x="22.5" y="21.7">2</text>
<text x="26" y="19.9">1</text>
<text x="26" y="23.4">2</text>
<text x="33.5" y="19.9">13</text>
<text x="33.5" y="23.4">14</text>
<text x="39" y="18.1">13</text>
<text x="39" y="21.7">14</text>
<text x="126.7" y="18.1">1</text>
<text x="146.4" y="18.1">2</text>
<text x="200.8" y="18.1">1</text>
<text x="220.5" y="18.1">2</text>
<text x="253.7" y="18.1">1</text>
<text x="273.4" y="18.1">2</text>
<text x="306.7" y="18.1">1</text>
<text x="326.3" y="18.1">2</text>
<text x="359.6" y="18.1">1</text>
<text x="379.2" y="18.1">2</text>
<text x="22.5" y="25.2">3</text>
<text x="22.5" y="28.7">4</text>
<text x="26" y="27">3</text>
<text x="33.5" y="27">15</text>
<text x="39" y="25.2">15</text>
<text x="39" y="28.7">16</text>
<text x="22.5" y="32.2">5</text>
<text x="22.5" y="35.8">6</text>
<text x="26" y="30.5">4</text>
<text x="26" y="34">5</text>
<text x="33.5" y="30.5">16</text>
<text x="33.5" y="34">17</text>
<text x="39" y="32.2">17</text>
<text x="39" y="35.8">18</text>
<text x="93.4" y="34">1</text>
<text x="98.6" y="35.4">+</text>
<text x="126.7" y="32.2">3</text>
<text x="146.4" y="32.2">4</text>
<text x="200.8" y="32.2">3</text>
<text x="220.5" y="32.2">4</text>
<text x="253.7" y="32.2">3</text>
<text x="273.4" y="32.2">4</text>
<text x="306.7" y="32.2">3</text>
<text x="326.3" y="32.2">4</text>
<text x="359.6" y="32.2">3</text>
<text x="379.2" y="32.2">4</text>
<text x="22.5" y="39.3">7</text>
<text x="26" y="37.5">6</text>
<text x="26" y="41.1">7</text>
<text x="33.5" y="37.5">18</text>
<text x="33.5" y="41.1">19</text>
<text x="39" y="39.3">19</text>
<text x="93.4" y="37.5">2</text>
<text x="22.5" y="42.8">8</text>
<text x="22.5" y="46.4">9</text>
<text x="26" y="44.6">8</text>
<text x="33.5" y="44.6">20</text>
<text x="39" y="42.8">20</text>
<text x="39" y="46.4">21</text>
<text x="20.5" y="49.9">10</text>
<text x="20.5" y="53.4">11</text>
<text x="26" y="48.1">9</text>
<text x="26" y="51.6">10</text>
<text x="33.5" y="48.1">21</text>
<text x="33.5" y="51.6">22</text>
<text x="39" y="49.9">22</text>
<text x="39" y="53.4">23</text>
<text x="20.5" y="56.9">12</text>
<text x="26" y="55.2">11</text>
<text x="26" y="58.7">12</text>
<text x="33.5" y="55.2">23</text>
<text x="33.5" y="58.7">24</text>
<text x="39" y="56.9">24</text>
<text x="149.6" y="272.3" transform="rotate(-90 149.6 272.3)">10</text>
<text x="153.1" y="272.3" transform="rotate(-90 153.1 272.3)">9</text>
<text x="154.9" y="275.8" transform="rotate(-90 154.9 275.8)">9</text>
<text x="156.6" y="272.3" transform="rotate(-90 156.6 272.3)">8</text>
<text x="158.4" y="275.8" transform="rotate(-90 158.4 275.8)">8</text>
<text x="160.2" y="272.3" transform="rotate(-90 160.2 272.3)">7</text>
<text x="161.9" y="275.8" transform="rotate(-90 161.9 275.8)">7</text>
<text x="163.7" y="272.3" transform="rotate(-90 163.7 272.3)">6</text>
<text x="165.5" y="275.8" transform="rotate(-90 165.5 275.8)">6</text>
<text x="167.2" y="272.3" transform="rotate(-90 167.2 272.3)">5</text>
<text x="169" y="275.8" transform="rotate(-90 169 275.8)">5</text>
<text x="170.7" y="272.3" transform="rotate(-90 170.7 272.3)">4</text>
<text x="172.5" y="275.8" transform="rotate(-90 172.5 275.8)">4</text>
<text x="174.3" y="272.3" transform="rotate(-90 174.3 272.3)">3</text>
<text x="176" y="275.8" transform="rotate(-90 176 275.8)">3</text>
<text x="177.8" y="272.3" transform="rotate(-90 177.8 272.3)">2</text>
<text x="179.6" y="275.8" transform="rotate(-90 179.6 275.8)">2</text>
<text x="181.3" y="272.3" transform="rotate(-90 181.3 272.3)">1</text>
<text x="183.1" y="275.8" transform="rotate(-90 183.1 275.8)">1</text>
<text x="151.3" y="277.8" transform="rotate(-90 151.3 277.8)">10</text>
</g>
<g font-size="3.2">
<text x="72" y="205.5" transform="rotate(-90 72 205.5)">4</text>
<text x="82.5" y="205.5" transform="rotate(-90 82.5 205.5)">5</text>
<text x="89.6" y="205.5" transform="rotate(-90 89.6 205.5)">3</text>
<text x="170.7" y="205.5" transform="rotate(-90 170.7 205.5)">4</text>
<text x="181.3" y="205.5" transform="rotate(-90 181.3 205.5)">5</text>
<text x="188.4" y="205.5" transform="rotate(-90 188.4 205.5)">3</text>
<text x="269.5" y="205.5" transform="rotate(-90 269.5 205.5)">4</text>
<text x="280.1" y="205.5" transform="rotate(-90 280.1 205.5)">5</text>
<text x="287.2" y="205.5" transform="rotate(-90 287.2 205.5)">3</text>
<text x="368.3" y="205.5" transform="rotate(-90 368.3 205.5)">4</text>
<text x="378.9" y="205.5" transform="rotate(-90 378.9 205.5)">5</text>
<text x="385.9" y="205.5" transform="rotate(-90 385.9 205.5)">3</text>
<text x="72" y="225.1" transform="rotate(-90 72 225.1)">1</text>
<text x="89.6" y="225.1" transform="rotate(-90 89.6 225.1)">2</text>
<text x="170.7" y="225.1" transform="rotate(-90 170.7 225.1)">1</text>
<text x="188.4" y="225.1" transform="rotate(-90 188.4 225.1)">2</text>
<text x="269.5" y="225.1" transform="rotate(-90 269.5 225.1)">1</text>
<text x="287.2" y="225.1" transform="rotate(-90 287.2 225.1)">2</text>
<text x="368.3" y="225.1" transform="rotate(-90 368.3 225.1)">1</text>
<text x="385.9" y="225.1" transform="rotate(-90 385.9 225.1)">2</text>
</g>
<g font-size="2.5">
<text x="48.5" y="28.7">2</text>
<text x="66" y="27">3</text>
<text x="66" y="30.5">1</text>
</g>
<g font-size="2.5" fill="#00f">
<text x="187.7" y="95.4">3.3V</text>
<text x="188.4" y="91.9">D13</text>
<text x="219.3" y="95.4">D11</text>
<text x="219.3" y="91.9">D12</text>
<text x="187" y="98.9">VREF</text>
<text x="219.3" y="98.9">D10</text>
<text x="189.8" y="102.4">A0</text>
<text x="189.8" y="106">A1</text>
<text x="219.1" y="106">D8</text>
<text x="219.1" y="102.4">D9</text>
<text x="189.8" y="109.5">A2</text>
<text x="189.8" y="113">A3</text>
<text x="219.1" y="113">D6</text>
<text x="219.1" y="109.5">D7</text>
<text x="189.8" y="116.6">A4</text>
<text x="219.1" y="116.6">D5</text>
<text x="189.8" y="120.1">A5</text>
<text x="189.8" y="123.6">A6</text>
<text x="219.1" y="123.6">D3</text>
<text x="219.1" y="120.1">D4</text>
<text x="189.8" y="127.1">A7</text>
<text x="189.8" y="130.7">5V</text>
<text x="219.1" y="127.1">D2</text>
<text x="219.4" y="130.7">GND</text>
<text x="187.7" y="137.7">GND</text>
<text x="188.4" y="134.2">RST</text>
<text x="219.2" y="137.7">RX</text>
<text x="219.4" y="134.2">RST</text>
<text x="188.7" y="141.3">VIN</text>
<text x="219.4" y="141.3">TX</text>
<text x="21.4" y="213.9">1</text>
<text x="44.1" y="213.9">6</text>
<text x="120.1" y="213.9">1</text>
<text x="142.9" y="213.9">6</text>
<text x="218.9" y="213.9">1</text>
<text x="241.7" y="213.9">6</text>
<text x="317.7" y="213.9">1</text>
<text x="340.4" y="213.9">6</text>
<text x="21.4" y="221">2</text>
<text x="44.1" y="221">5</text>
<text x="120.1" y="221">2</text>
<text x="142.9" y="221">5</text>
<text x="218.9" y="221">2</text>
<text x="241.7" y="221">5</text>
<text x="317.7" y="221">2</text>
<text x="340.4" y="221">5</text>
<text x="21.4" y="228">3</text>
<text x="25.4" y="229.4">NC</text>
<text x="44.1" y="228">4</text>
<text x="120.1" y="228">3</text>
<text x="124.2" y="229.4">NC</text>
<text x="142.9" y="228">4</text>
<text x="218.9" y="228">3</text>
<text x="223" y="229.4">NC</text>
<text x="241.7" y="228">4</text>
<text x="317.7" y="228">3</text>
<text x="321.7" y="229.4">NC</text>
<text x="340.4" y="228">4</text>
</g>
</svg>
